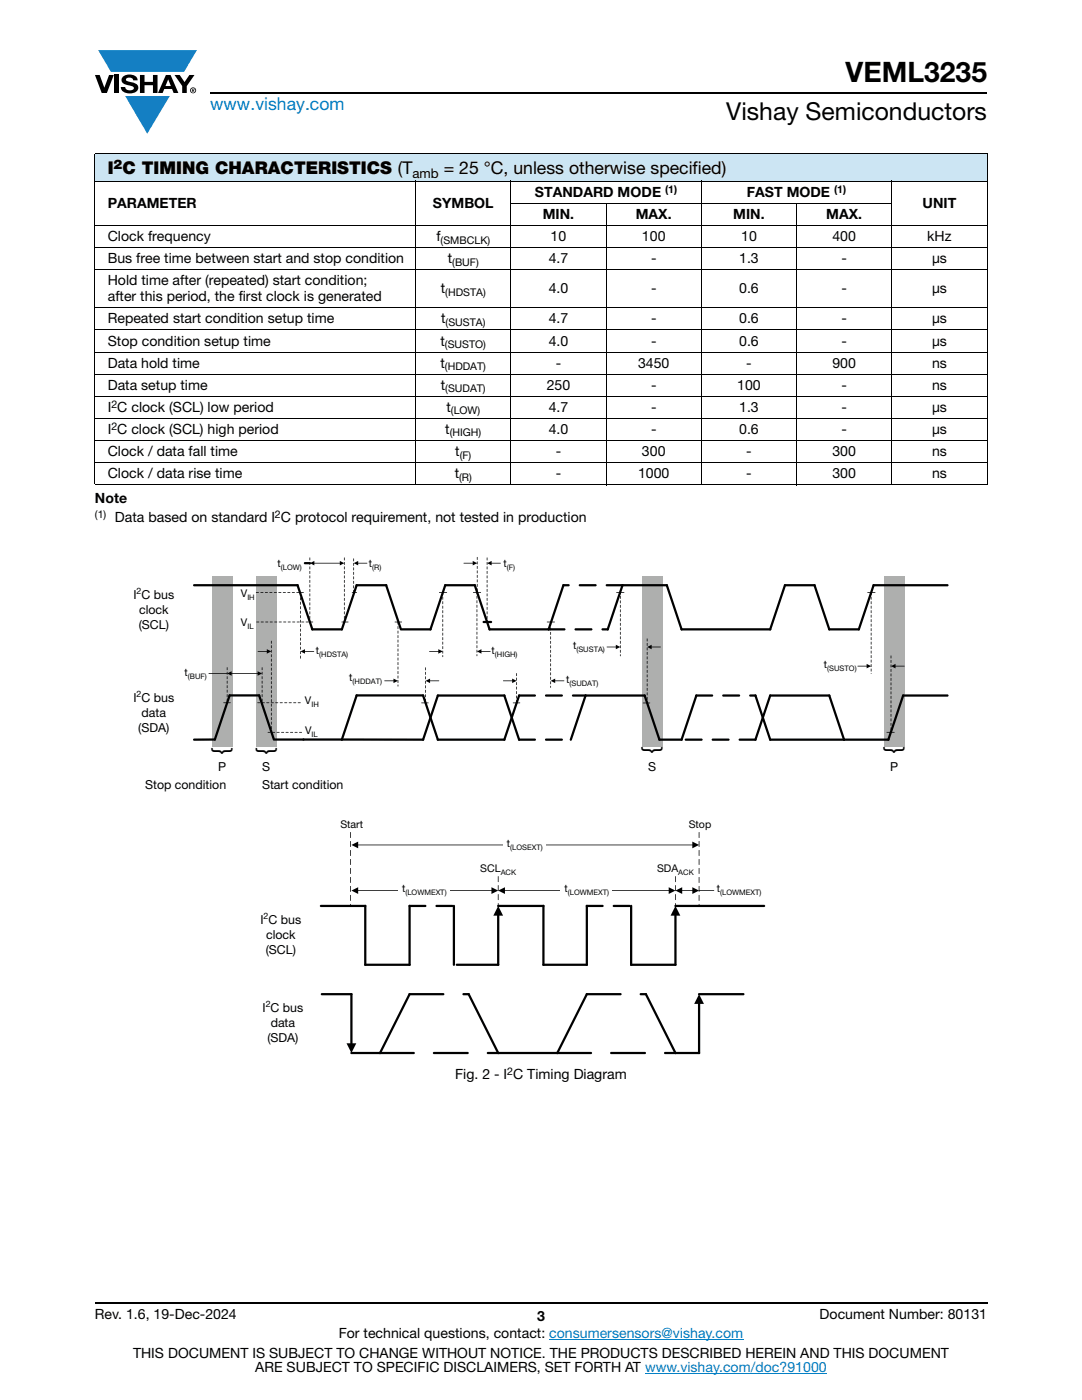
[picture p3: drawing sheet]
<svg xmlns="http://www.w3.org/2000/svg" width="216mm" height="279mm" viewBox="0 0 216 279" stroke-linecap="round" stroke-linejoin="round" font-family="sans-serif">
<g fill="#147fc3">
<path d="M19.6 10h19.7l-2.6 4.3h-1.1h-13.5z"/>
<path d="M25 19.2h8.9l-4.5 7.5z"/>
</g>
<g fill="#000">
<path d="M18.9 15h1l.9 2.5 1-2.5h.9l-1.4 3.6h-1zM22.9 15h.9v3.6h-.9zM24.6 15.3a2.1 2.1 0 0 1 2.8 .3l.1 .4h-.9a.79 .79 0 0 0-.7-.5 .79 .79 0 0 0-.8 .4l.3 .3 1 .2a1.08 1.08 0 0 1 1.2 1 1.08 1.08 0 0 1-1.1 1.2 1.73 1.73 0 0 1-2.4-1.2h.9a.96 .96 0 0 0 .8 .6 .96 .96 0 0 0 .9-.4 1.31 1.31 0 0 0-1.2-.6 1.03 1.03 0 0 1-1.1-.6 1.03 1.03 0 0 1 .2-1.1zM27.9 15h.9v1.3h1.7v-1.3h.9v3.6h-.9v-1.6h-1.7v1.6h-.9zM34.8 15h1.1l.9 1.4 1-1.4h1l-1.5 2.2v1.4h-.9v-1.4z"/>
<path d="M33.6 15.9l.5 1.3h-1.1zM33.1 15l-1.6 3.6h1l.3-.8h1.5l.3 .8h1l-1.6-3.6z"/>
<path d="M38.4 17.8h.2v.2h-.2zM38.3 17.7v.7h.1v-.3l.4 .3-.2-.3 .2-.2-.1-.2z"/>
<path d="M38.1 18a.46 .46 0 0 1 .9 0 .46 .46 0 0 1-.9 0zM37.9 18a.6 .6 0 0 0 1.2 0 .6 .6 0 0 0-1.2 0z"/>
</g>
<path d="M42 18.6h155M18.9 260h178.1" fill="none" stroke="#000" stroke-width=".36"/>
<path d="M109.6 267.3h38.7M128.7 274h36.3" fill="none" stroke="#007ec4" stroke-width=".2"/>
<path d="M18.9 30.7h178.1v5.5h-178.1z" fill="#cce5f3"/>
<g fill="none" stroke="#000" stroke-width=".2">
<path d="M18.9 30.7h178.1M18.9 36.2h178.1M18.9 30.8v65.8M83 36.1v60.7M102 36.1v60.7M140 36.1v60.7M177.9 36.1v60.7M197 30.8v65.8M18.9 45h178.1M18.9 49.4h178.1M18.9 53.8h178.1M101.9 40.6h76.1"/>
<path d="M120.9 40.5v56.3M159 40.5v56.3M18.9 61.4h178.1M18.9 65.8h178.1M18.9 70.3h178.1M18.9 74.7h178.1M18.9 79.1h178.1M18.9 83.5h178.1M18.9 87.9h178.1M18.9 92.3h178.1M18.9 96.7h178.1"/>
</g>
<g fill="#aeafae">
<path d="M176.4 115h4.1v34.1h-4.1z"/>
<path d="M128 115h4.2v34.1h-4.2z"/>
<path d="M51.1 115h4.1v34.1h-4.1z"/>
<path d="M42.3 115h4.1v34.1h-4.1z"/>
</g>
<g fill="#000">
<path d="M38.6 116.6h20.8l.2 .2-.2 .2h-20.7l-.2-.2zM59.2 116.7l.3-.1 .1 .1 2.9 8.8-.1 .3-.3-.1zM60.7 112.2h1.1l.3 .2-.3 .2h-1h-.1zM61.8 112.4l.9-.5v.9zM62.6 112.3l5.4 .1-5.4 .1zM67.8 111.9l.9 .5-.9 .4zM70.2 118.2l1 .1h-.9zM70.6 112.4l.9-.5v.9zM71 116.6h6.1l.2 .2-.2 .2h-5.9l-.3-.2zM71.3 112.3l2 .1-1.9 .1zM76.9 116.7l.3-.1 .1 .1 2.9 8.7h5.7l.2 .2v.2h-6.2zM87.6 118.2l1.6 .1h-1.5z"/>
<path d="M88.7 116.6h6l.3 .2-.3 .2h-5.9l-.2-.2zM92.5 112.3l2 .1-1.9 .1zM94.3 111.9l.9 .5-.9 .4zM94.4 118.2h1.6l-1.6 .1zM94.5 116.7l.3-.1 .2 .1 2.9 8.8-.1 .3-.3-.1zM97.2 112.4l.9-.5v.9zM97.9 112.3l2 .1-1.9 .1zM112.3 116.6h.2l.1 .3-2.9 8.8-.3 .1-.1-.3zM123 118.2l1.6 .1h-1.6zM124.1 116.6h9l.2 .2-.2 .2h-8.9l-.2-.2zM132.9 116.7l.3-.1 .1 .1 2.9 8.8-.1 .3-.3-.1zM156.5 116.6h6l.3 .2-.3 .2h-5.9l-.2-.2z"/>
<path d="M162.3 116.7l.3-.1 .1 .1 3 8.8-.2 .3-.2-.1zM173.1 118.2l1.6 .1h-1.6zM174.2 116.6h14.9l.2 .2-.2 .2h-14.8l-.2-.2zM41.6 134.4h3.8l-3.7 .1zM45.3 134.4l.9-.4v.9zM45.7 138.6h6l.2 .2-.2 .2h-5.9l-.1-.1zM46.1 134.4h5.5l-5.5 .1zM51.4 134l.9 .4-.9 .5zM51.4 130h2l-1.9 .1zM51.5 138.7l.3-.1 .1 .1 2.9 8.7h5.8h.1v.3l-6.2 .1zM53.2 129.6l.9 .4-.9 .5zM60 130l.9-.4v.9z"/>
<path d="M60.7 130h2l-2 .1zM62.2 125.4h6l.2 .2-.2 .2h-5.9h-.1zM68.2 124.1h1.3l-1.3 .1zM71.1 116.6l.3 .1v.2l-3 8.8-.3 .1-.1-.3zM71 138.6h13.4l.2 .2-.2 .2h-13.2l-.3-.2zM76.7 135.8l2 .1h-1.9zM78.5 135.4l.9 .5-.9 .4zM78.8 124.1h1.4l-1.4 .1zM84.2 138.7l.3-.1 .1 .1 3 8.8-.2 .3-.2-.1zM84.9 135.9l.9-.5v.9zM85.6 135.8l2 .1h-1.9zM85.6 130h2l-1.9 .1z"/>
<path d="M88.7 116.6l.3 .1 .1 .2-3 8.8-.3 .1-.1-.3zM87.2 138.7l13.4-.1 .3 .2-.3 .2h-13.2l-.3-.2zM87.5 129.6l.9 .4-.9 .5zM95.2 130l.9-.4v.9zM95.9 130h2l-1.9 .1zM96.4 124l1.6-.1 .2 .2-.2 .3h-1.5l-.2-.3zM97.5 125.4h12l.2 .2-.2 .2h-11.8h-.2zM100.4 138.7l.3-.1 .1 .1 3 8.8-.1 .3-.3-.1zM100.4 135.8l2 .1h-2zM102.2 135.4l.9 .5-.9 .4zM109.1 124.1h1.6l-1.5 .1zM109.9 135.9l.9-.5v.9z"/>
<path d="M110.6 135.8l2 .1h-1.9zM116.7 138.7l11.9-.1 .3 .2-.3 .2h-11.8l-.2-.2zM121.1 129.1h2l-2 .1zM124.1 116.6l.3 .1v.2l-2.9 8.8-.3 .1-.1-.3zM122.9 128.7l.9 .4-.9 .5zM128.4 138.7l.3-.1 .1 .1 3 8.8-.1 .3-.3-.1zM129.1 129.1l.9-.4v.9zM129.9 129.1h2l-2 .1zM135.8 125.4h17.9l.2 .2-.2 .2h-17.7l-.2-.2zM153.5 138.7l12-.1 .2 .2-.2 .2h-11.8l-.2-.2zM156.5 116.6l.3 .1v.2l-2.9 8.8-.3 .1-.1-.3zM165.3 138.7l.3-.1 .1 .1 2.9 8.8-.1 .3-.3-.1z"/>
<path d="M165.3 125.4h6.1l.2 .2-.2 .2h-5.9l-.3-.2zM171.1 132.9h2l-1.9 .1zM174.2 116.6l.3 .1v.2l-2.9 8.8-.3 .1-.1-.3zM172.9 132.5l.9 .4-.9 .5zM177.8 132.9l.9-.4v.9zM178.5 132.9h2l-1.9 .1zM180.1 138.7l9-.1 .2 .2-.2 .2h-8.9l-.2-.2zM38.6 147.5l4.3-.1 .2 .2-.2 .2h-4.2h-.1zM45.7 138.6h.2l.1 .3-2.9 8.8-.3 .1-.1-.3zM44.6 140.2l1.4 .1h-1.4zM60.4 147.4h7.8l.2 .2-.2 .2h-7.6l-.2-.1zM68.1 147.4h16.3l.2 .2-.2 .2h-16.2l-.2-.2z"/>
<path d="M71.1 138.6l.3 .1v.2l-3 8.8-.3 .1-.1-.3zM84.1 140.2l1.4 .1-1.4 .1zM87.3 138.6h.1l.2 .3-3 8.8-.2 .1-.2-.3zM87.2 147.5l13.4-.1 .3 .2-.3 .2h-13.2l-.3-.2zM103.5 138.6h.2l.1 .3-3 8.8-.2 .1-.2-.3zM102.3 140.2l1.5 .1-1.4 .1zM116.7 138.6h.2l.2 .3-3 8.8-.3 .1-.1-.3zM128.3 140.2l1.4 .1-1.4 .1zM131.4 147.5l4.6-.1 .2 .2-.2 .2h-4.4l-.2-.2zM138.8 138.6h.2l.2 .3-3 8.8-.3 .1-.1-.3zM153.6 138.6l.3 .1v.2l-2.9 8.8-.3 .1-.2-.3zM153.5 147.5l14.9-.1 .2 .2-.2 .2h-14.7l-.2-.2z"/>
<path d="M150.5 138.7l.2-.1 .3 .1 2.9 8.8-.1 .3-.3-.1zM168.3 147.5l9-.1 .2 .2-.2 .2h-8.9l-.2-.2zM176.9 146.1h1.6l-1.5 .1zM180.1 138.6h.2l.1 .3-2.9 8.8-.3 .1-.1-.3zM70.1 168.6l1.4-.6v1.3zM71.2 168.6h67.2l-67.1 .1zM138.1 168l1.4 .6-1.4 .7zM64.1 198.3l6-.1 .2 .2-.2 .2h-5.9h-.1zM70 198.3l.1-.1 .2 .2v10.1l-.2 .2-.2-.2zM81.5 198.3l.3-.1 .1 .3-5.9 11.8-.3 .1-.1-.3zM81.6 180.6h.3l.1 .2v11.7l-.3 .3-.2-.3zM90.4 180.6h.3l.1 .2v11.7l-.2 .3-.3-.3z"/>
<path d="M91 192.4l8.4-.1 .2 .2-.2 .3h-8.2l-.2-.1zM93.4 198.2l.3 .1 5.9 11.8-.1 .3-.3-.1-5.9-11.8zM99.4 180.8l1 1.9h-2zM99.3 180.6h9.1l.3 .2-.3 .2h-9l-.2-.2zM99.3 182.3h.1l.2 .2v10l-.2 .3-.2-.3zM108.3 180.6h.3l.1 .2v11.7l-.3 .3-.2-.3zM108.3 192.4l8.8-.1 .2 .2-.2 .3h-8.7l-.1-.1zM116.9 180.6h.4v.2v11.7l-.2 .3-.2-.3zM125.8 180.6h.3l.1 .2v11.7l-.3 .3-.2-.3zM125.8 192.4l9-.1 .2 .2-.2 .3h-8.9l-.2-.3zM128.8 198.2l.3 .1 5.9 11.8-.1 .3-.3-.1-5.9-11.8zM134.8 180.8l1 1.9h-2z"/>
<path d="M134.6 180.6h17.9l.2 .2-.2 .2h-17.7h-.2zM134.6 182.3h.2l.2 .2v10l-.2 .3-.2-.3zM139.3 198.3l9-.1 .3 .2-.3 .2h-8.8h-.2zM69.1 208.2h2l-1 2zM70 210l5.8-.1 .3 .3-.3 .2h-5.7l-.2-.2zM99.3 210l11.9-.1 .2 .3-.2 .2h-11.8l-.2-.2zM116.9 198.3l.3-.1 .1 .3-5.9 11.8-.3 .1-.1-.3zM134.6 210l4.9-.1 .2 .3-.2 .2h-4.7l-.2-.1zM139.5 198.4l1 1.9h-2zM139.3 200l.2-.1 .2 .2v10.1l-.2 .2-.2-.2z"/>
<path d="M59.9 118.3l.1 .6v-.5zM59.9 119.2l.1 .6v-.5zM59.9 120.1l.1 .6v-.5zM59.9 121l.1 .6v-.5zM59.9 121.9l.1 .6v-.5zM59.9 122.8l.1 .6v-.5zM59.9 123.7l.1 .6v-.6zM59.9 124.6l.1 .6v-.6zM59.9 125.5l.1 .6v-.6zM59.9 126.4l.1 .6v-.6zM59.9 127.3l.1 .6v-.6zM59.9 128.2l.1 .6v-.6zM59.9 129.1l.1 .6v-.6zM59.9 130l.1 .5v-.5zM59.9 130.9l.1 .5v-.5z"/>
<path d="M60 118.2l.1 .1h.5zM59.2 118.2v.1h.5zM58.3 118.2v.1h.5zM57.4 118.2v.1h.5zM56.5 118.2v.1h.5zM55.6 118.2v.1h.5zM54.7 118.2v.1h.5zM53.8 118.2v.1h.6zM52.9 118.2v.1h.6zM52 118.2v.1h.6zM51.1 118.2v.1h.6z"/>
<path d="M61.8 111.3v.5l.1-.5zM61.8 112.2v.5l.1-.5zM61.8 113.1v.5l.1-.5zM61.8 114v.5l.1-.5zM61.8 114.9v.5l.1-.5zM61.8 115.8v.5l.1-.5zM61.8 116.7v.5l.1-.5zM61.8 117.5v.6l.1-.5zM61.8 118.4v.6l.1-.5zM61.8 119.3v.6l.1-.5zM61.8 120.2v.6l.1-.5zM61.8 121.1v.6l.1-.5zM61.8 122v.6l.1-.5zM61.8 122.9v.6l.1-.5zM61.8 123.8v.4l.1-.3z"/>
<path d="M68.7 111.3v.5l.1-.5zM68.7 112.2v.5l.1-.5zM68.7 113.1v.5l.1-.5zM68.7 114v.5l.1-.5zM68.7 114.9v.5l.1-.5zM68.7 115.8v.5l.1-.5zM68.7 116.7v.5l.1-.5zM68.7 117.5v.6l.1-.5zM68.7 118.4v.6l.1-.5zM68.7 119.3v.6l.1-.5zM68.7 120.2v.6l.1-.5zM68.7 121.1v.6l.1-.5zM68.7 122v.6l.1-.5zM68.7 122.9v.6l.1-.5zM68.7 123.8v.4l.1-.3z"/>
<path d="M70.5 111.5l.1 .5v-.5zM70.5 112.4l.1 .5v-.5zM70.5 113.3l.1 .5v-.5zM70.5 114.1l.1 .6v-.5zM70.5 115l.1 .6v-.5zM70.5 115.9l.1 .6v-.5zM70.5 116.8l.1 .6v-.5zM70.5 117.7l.1 .6v-.5z"/>
<path d="M88.3 118.2l.1 .6v-.5zM88.3 119.1l.1 .6v-.5zM88.3 120l.1 .6v-.5zM88.3 120.9l.1 .6v-.5zM88.3 121.8l.1 .6v-.5zM88.3 122.7l.1 .6v-.6zM88.3 123.6l.1 .6v-.6zM88.3 124.5l.1 .6v-.6zM88.3 125.4l.1 .6v-.6zM88.3 126.3l.1 .6v-.6zM88.3 127.2l.1 .6v-.6zM88.3 128.1l.1 .5v-.5zM88.3 129l.1 .5v-.5zM88.3 129.9l.1 .5v-.5zM88.3 130.8l.1 .3v-.3z"/>
<path d="M95.1 118l.1 .6v-.5zM95.1 118.9l.1 .6v-.5zM95.1 119.8l.1 .6v-.5zM95.1 120.7l.1 .6v-.5zM95.1 121.6l.1 .6v-.5zM95.1 122.5l.1 .6v-.5zM95.1 123.4l.1 .6v-.5zM95.1 124.3l.1 .6v-.5zM95.1 125.2l.1 .6v-.5zM95.1 126.1l.1 .6v-.6zM95.1 127l.1 .6v-.6zM95.1 127.9l.1 .6v-.6zM95.1 128.8l.1 .6v-.6zM95.1 129.7l.1 .6v-.6zM95.1 130.6l.1 .4v-.4z"/>
<path d="M95.2 111.2v.5l.1-.5zM95.2 112.1v.5l.1-.5zM95.2 113v.5l.1-.5zM95.2 113.9v.5l.1-.5zM95.2 114.8v.5l.1-.5zM95.2 115.6v.6l.1-.5zM95.2 116.5v.6l.1-.5zM95.2 117.4v.6l.1-.5z"/>
<path d="M97.1 111.3l.1 .5 .1-.5zM97.1 112.2l.1 .5 .1-.5zM97.1 113.1l.1 .5 .1-.5zM97.1 114l.1 .5 .1-.5zM97.1 114.9l.1 .5 .1-.5zM97.1 115.8l.1 .5 .1-.5zM97.1 116.7l.1 .5 .1-.5zM97.1 117.5l.1 .6 .1-.5zM97.1 118.4l.1 .6 .1-.5zM97.1 119.3l.1 .6 .1-.5zM97.1 120.2l.1 .6 .1-.5zM97.1 121.1l.1 .6 .1-.5zM97.1 122l.1 .6 .1-.5zM97.1 122.9l.1 .6 .1-.5zM97.1 123.8l.1 .4 .1-.3z"/>
<path d="M123.7 118l.1 .6 .1-.5zM123.7 118.9l.1 .6 .1-.5zM123.7 119.8l.1 .6 .1-.5zM123.7 120.7l.1 .6 .1-.5zM123.7 121.6l.1 .6 .1-.5zM123.7 122.5l.1 .6 .1-.5zM123.7 123.4l.1 .6 .1-.5zM123.7 124.3l.1 .6 .1-.5zM123.7 125.2l.1 .6 .1-.5zM123.7 126.1l.1 .6 .1-.5zM123.7 127l.1 .6 .1-.5zM123.7 127.9l.1 .6 .1-.5zM123.7 128.8l.1 .6 .1-.5zM123.7 129.7l.1 .6 .1-.5zM123.7 130.6l.1 .4 .1-.4z"/>
<path d="M120.9 116.6v.2l.2 .2h3.1l.2-.2-.2-.2zM115.5 116.6v.4h.2h3.1l.3-.2-.3-.2zM112.3 116.6l-.1 .2 .2 .2h1.1l.2-.2-.2-.2z"/>
<path d="M173.8 118.2v.6l.1-.5zM173.8 119.1v.6l.1-.5zM173.8 120v.6l.1-.5zM173.8 120.9v.6l.1-.5zM173.8 121.8v.6l.1-.5zM173.8 122.7v.6l.1-.6zM173.8 123.6v.6l.1-.6zM173.8 124.5v.6l.1-.6zM173.8 125.4v.6l.1-.6zM173.8 126.3v.6l.1-.6zM173.8 127.2v.6l.1-.6zM173.8 128.1v.5l.1-.5zM173.8 129v.5l.1-.5zM173.8 129.9v.5l.1-.5zM173.8 130.8v.5l.1-.5zM173.8 131.7v.5l.1-.5zM173.8 132.6v.5l.1-.5zM173.8 133.5v.5l.1-.5zM173.7 134.4a.1 .1 0 0 0 .2 0 .1 .1 0 0 0-.2 0z"/>
<path d="M45.3 133.2v.6l.1-.6zM45.3 134.1v.6l.1-.6zM45.3 135v.5l.1-.5zM45.3 135.9v.5l.1-.5zM45.3 136.8v.5l.1-.5zM45.3 137.7v.5l.1-.5zM45.3 138.6v.5l.1-.5zM45.3 139.5v.5l.1-.5z"/>
<path d="M52.2 133.2l.1 .6 .1-.6zM52.2 134.1l.1 .6 .1-.6zM52.2 135l.1 .5 .1-.5zM52.2 135.9l.1 .5 .1-.5zM52.2 136.8l.1 .5 .1-.5zM52.2 137.7l.1 .5 .1-.5zM52.2 138.6l.1 .5 .1-.5zM52.2 139.5l.1 .5 .1-.5z"/>
<path d="M54.1 127.9v.6l.1-.6zM54.1 128.8v.6l.1-.6zM54.1 129.7v.6l.1-.6zM54.1 130.6v.6l.1-.6zM54.1 131.5v.6l.1-.6zM54.1 132.4v.6l.1-.6zM54.1 133.3v.6l.1-.6zM54.1 134.2v.5l.1-.5zM54.1 135.1v.5l.1-.5zM54.1 136v.5l.1-.5zM54.1 136.9v.5l.1-.5zM54.1 137.8v.5l.1-.5zM54.1 138.7v.5l.1-.5zM54.1 139.6v.5l.1-.5zM54.1 140.4v.6l.1-.5zM54.1 141.3v.6l.1-.5zM54.1 142.2v.6l.1-.5zM54.1 143.1v.6l.1-.5zM54.1 144v.6l.1-.5zM54.1 144.9v.6l.1-.5zM54.1 145.8v.3l.1-.2z"/>
<path d="M61.9 124.1l.1 .1 .5-.1zM61 124.1l.1 .1 .5-.1zM60.1 124.1l.1 .1 .5-.1zM59.2 124.1l.1 .1 .5-.1zM58.3 124.1l.1 .1 .5-.1zM57.4 124.1l.1 .1 .5-.1zM56.5 124.1l.1 .1 .5-.1zM55.6 124.1l.1 .1 .5-.1zM54.7 124.1l.1 .1 .5-.1zM53.8 124.1l.1 .1 .5-.1zM53 124.1v.1l.5-.1zM52.1 124.1v.1l.5-.1zM51.2 124.1v.1l.5-.1z"/>
<path d="M79.4 124.1v.6l.1-.6zM79.4 125v.6l.1-.6zM79.4 125.9v.6l.1-.6zM79.4 126.8v.5l.1-.5zM79.4 127.7v.5l.1-.5zM79.4 128.6v.5l.1-.5zM79.4 129.5v.5l.1-.5zM79.4 130.4v.5l.1-.5zM79.4 131.3v.5l.1-.5zM79.4 132.2v.5l.1-.5zM79.4 133v.6l.1-.5zM79.4 133.9v.6l.1-.5zM79.4 134.8v.6l.1-.5zM79.4 135.7v.6l.1-.5zM79.4 136.6v.4l.1-.3z"/>
<path d="M84.9 133.2v.6l.1-.5zM84.9 134.1v.6l.1-.5zM84.9 135v.6l.1-.5zM84.9 135.9v.6l.1-.6zM84.9 136.8v.6l.1-.6zM84.9 137.7v.6l.1-.6zM84.9 138.6v.6l.1-.6zM84.9 139.5v.6l.1-.6z"/>
<path d="M103 134.4l.1 .5 .1-.5zM103 135.3l.1 .5 .1-.5zM103 136.1l.1 .6 .1-.5zM103 137l.1 .6 .1-.5zM103 137.9l.1 .6 .1-.5zM103 138.8l.1 .6 .1-.5zM103 139.7l.1 .6 .1-.5z"/>
<path d="M103.4 138.7v.1l.2 .2h3.1l.2-.2-.2-.2zM108.8 138.7l-.1 .1 .3 .2h3.1l.2-.2-.2-.2zM114.2 138.7l-.1 .1 .2 .2h2.5l.3-.2-.3-.2z"/>
<path d="M109.3 125.4v.4h.2h3.1l.2-.2-.2-.2zM114.7 125.4v.4h.2h3.1l.2-.2-.2-.2zM120.1 125.4l-.1 .2 .2 .2h1.1l.2-.2-.2-.2z"/>
<path d="M109.8 124.3l.1 .6 .1-.5zM109.8 125.2l.1 .6 .1-.5zM109.8 126.1l.1 .6 .1-.5zM109.8 127l.1 .6 .1-.5zM109.8 127.9l.1 .6 .1-.5zM109.8 128.8l.1 .6 .1-.5zM109.8 129.7l.1 .6 .1-.5zM109.8 130.6l.1 .6 .1-.5zM109.8 131.5l.1 .6 .1-.5zM109.8 132.4l.1 .6 .1-.5zM109.8 133.3l.1 .6 .1-.5zM109.8 134.2l.1 .6 .1-.5zM109.8 135.1l.1 .6 .1-.6zM109.8 136l.1 .6 .1-.6zM109.8 136.9l.1 .4 .1-.4z"/>
<path d="M129.1 127.4v.6l.1-.5zM129.1 128.3v.6l.1-.5zM129.1 129.2v.6l.1-.5zM129.1 130.1v.6l.1-.5zM129.1 131v.6l.1-.5zM129.1 131.9v.6l.1-.5zM129.1 132.8v.6l.1-.5zM129.1 133.7v.6l.1-.5zM129.1 134.6v.6l.1-.5zM129.1 135.5v.6l.1-.5zM129.1 136.4v.6l.1-.5zM129.1 137.3v.6l.1-.5zM129.1 138.2v.6l.1-.6zM129.1 139.1v.6l.1-.6zM129.1 140v.4l.1-.4z"/>
<path d="M138.8 138.7l-.1 .1 .2 .2h3.2l.2-.2-.2-.2zM144.2 138.7l-.1 .1 .2 .2h3.2l.2-.2-.2-.2zM149.5 138.7v.1l.2 .2h1l.3-.2-.3-.2z"/>
<path d="M177.7 130.8l.1 .6 .1-.5zM177.7 131.7l.1 .6 .1-.5zM177.7 132.6l.1 .6 .1-.5zM177.7 133.5l.1 .6 .1-.5zM177.7 134.4l.1 .6 .1-.5zM177.7 135.3l.1 .6 .1-.5zM177.7 136.2l.1 .6 .1-.5zM177.7 137.1l.1 .6 .1-.5zM177.7 138l.1 .6 .1-.5zM177.7 138.9l.1 .6 .1-.5zM177.7 139.8l.1 .6 .1-.6zM177.7 140.7l.1 .6 .1-.6zM177.7 141.6l.1 .6 .1-.6zM177.7 142.5l.1 .6 .1-.6zM177.7 143.4l.1 .6 .1-.6zM177.7 144.3l.1 .6 .1-.6zM177.7 145.2l.1 .6 .1-.6zM177.7 146.1a.1 .1 0 0 0 .2 0 .1 .1 0 0 0-.2 0z"/>
<path d="M51.4 140.2v.1h.5zM52.3 140.2v.1h.5zM53.2 140.2v.1h.5zM54.1 140.2v.1h.5zM54.9 140.2l.1 .1h.5zM55.8 140.2l.1 .1h.5zM56.7 140.2l.1 .1h.5zM57.6 140.2l.1 .1h.5zM58.5 140.2l.1 .1h.5zM59.4 140.2l.1 .1h.5z"/>
<path d="M53.4 146.1l.1 .1 .5-.1zM54.3 146.1l.1 .1 .5-.1zM55.2 146.1l.1 .1 .5-.1zM56.1 146.1l.1 .1 .5-.1zM57 146.1l.1 .1 .5-.1zM57.9 146.1l.1 .1 .5-.1zM58.8 146.1l.1 .1 .5-.1zM59.7 146.1l.1 .1 .5-.1z"/>
<path d="M103.4 147.5v.1l.2 .2h3.1l.2-.2-.2-.2zM108.8 147.5l-.1 .1 .3 .2h3.1l.2-.2-.2-.2z"/>
<path d="M147.4 147.5v.1l.2 .2h3.1l.3-.2-.3-.2zM142.1 147.5l-.1 .1 .2 .2h3.2l.2-.2-.2-.2zM136.7 147.5l-.1 .1 .2 .2h3.2l.2-.2-.2-.2z"/>
<path d="M69.9 166.1v1.1l.1-1.1zM69.9 167.9v1.1l.1-1.1zM69.9 169.7v1.1l.1-1.1zM69.9 171.4v1.2l.1-1.1zM69.9 173.2v1.2l.1-1.1zM69.9 175v1.2l.1-1.1zM69.9 176.8v1.2l.1-1.1zM69.9 178.6v1.2l.1-1.1zM69.9 180.4v.5l.1-.4z"/>
<path d="M139.4 166.1l.1 1.1 .1-1.1zM139.4 167.9l.1 1.1 .1-1.1zM139.4 169.7l.1 1.1 .1-1.1zM139.4 171.4l.1 1.2 .1-1.1zM139.4 173.2l.1 1.2 .1-1.1zM139.4 175l.1 1.2 .1-1.1zM139.4 176.8l.1 1.2 .1-1.1zM139.4 178.6l.1 1.2 .1-1.1zM139.4 180.4l.1 .5 .1-.4z"/>
<path d="M81.6 180.6v.4h.1h3.2l.2-.2-.2-.2zM86.9 180.6v.2l.2 .2h3.1l.3-.2-.3-.2z"/>
<path d="M81.6 198.3v.3h.1h6.8l.2-.2-.2-.2zM92.3 198.3v.1l.2 .2h1l.2-.2-.2-.2z"/>
<path d="M116.9 180.6v.4h.2h3.1l.3-.2-.3-.2zM122.3 180.6l-.1 .2 .3 .2h3.1l.2-.2-.2-.2z"/>
<path d="M116.9 198.3v.3h.2h6.7l.2-.2-.2-.2zM127.7 198.3l-.1 .1 .3 .2h1l.2-.2-.2-.2z"/>
<path d="M75.7 210v.3l.1 .1h6.8l.2-.2-.2-.3zM86.4 210v.2l.2 .2h6.7l.2-.2-.2-.3zM97.2 210v.3l.1 .1h2.1l.2-.2-.2-.3z"/>
<path d="M111 210v.3l.2 .1h6.7l.2-.2-.2-.3zM121.8 210l-.1 .2 .3 .2h6.7l.2-.2-.2-.3zM132.6 210v.3l.1 .1h2.1l.2-.2-.2-.3z"/>
</g>
<path d="M100.5 166.9h8.5v3.5h-8.5z" fill="#fff"/>
<g fill="#000">
<path d="M99.4 177.7l1.4-.6v1.3zM100.5 177.7h33.2l-33.1 .1zM133.4 177.1l1.4 .6-1.4 .7zM134.8 177.7l1.3-.6v1.3zM135.9 177.7h2.5l-2.4 .1zM138.1 177.1l1.4 .6-1.4 .7z"/>
<path d="M99.4 174.9v1.1l.1-1.1zM99.4 176.7v1.1l.1-1.1zM99.4 178.5v1.1l.1-1.1zM99.4 180.3v.6l.1-.6z"/>
<path d="M134.7 174.9l.1 1.1 .1-1.1zM134.7 176.7l.1 1.1 .1-1.1zM134.7 178.5l.1 1.1 .1-1.1zM134.7 180.3l.1 .6 .1-.6z"/>
</g>
<path d="M111.9 176h10.3v3.5h-10.3z" fill="#fff"/>
<path d="M70.1 177.7l1.4-.6v1.3zM71.2 177.7h27.1l-27 .1zM98.1 177.1l1.3 .6-1.3 .7z" fill="#000"/>
<path d="M79.5 176h10.4v3.5h-10.4z" fill="#fff"/>
<path d="M139.4 177.7h3.1l-3 .1zM63.9 180.6h9l.2 .2-.2 .2h-8.9l-.2-.2zM72.7 180.6h.3l.1 .2v11.7l-.2 .3-.2-.3zM72.7 192.4l9-.1 .2 .2-.2 .3h-8.8l-.2-.1z" fill="#000"/>
<text font-size="5.6" x="168.7" y="16.4">VEML3235</text>
<text font-size="4.9" x="144.9" y="24">Vishay Semiconductors</text>
<g font-size="4.6">
<text x="45.5" y="150.6" transform="rotate(-90 45.5 150.6)">{</text>
<text x="54.4" y="150.6" transform="rotate(-90 54.4 150.6)">{</text>
<text x="131.3" y="150.5" transform="rotate(-90 131.3 150.5)">{</text>
<text x="179.6" y="150.5" transform="rotate(-90 179.6 150.5)">{</text>
</g>
<text font-size="3.5" fill="#007ec4" x="42" y="21.9">www.vishay.com</text>
<g font-size="3.5">
<text x="21.5" y="34.8">I C TIMING CHARACTERISTICS (T</text>
<text x="88.5" y="34.8">= 25 °C, unless otherwise specified)</text>
</g>
<g font-size="2.8">
<text x="21.5" y="41.5">PARAMETER</text>
<text x="86.4" y="41.5">SYMBOL</text>
<text x="106.7" y="39.3">STANDARD MODE</text>
<text x="149" y="39.3">FAST MODE</text>
<text x="184.1" y="41.5">UNIT</text>
<text x="108.3" y="43.7">MIN.</text>
<text x="126.9" y="43.7">MAX.</text>
<text x="146.3" y="43.7">MIN.</text>
<text x="164.9" y="43.7">MAX.</text>
<text x="21.5" y="48.1">Clock frequency</text>
<text x="21.5" y="52.6">Bus free time between start and stop condition</text>
<text x="87.1" y="48.1">f</text>
<text x="89.4" y="52.6">t</text>
<text x="109.5" y="52.6">4.7</text>
<text x="109.9" y="48.1">10</text>
<text x="128.1" y="48.1">100</text>
<text x="129.9" y="52.6">-</text>
<text x="147.5" y="52.6">1.3</text>
<text x="147.9" y="48.1">10</text>
<text x="166.1" y="48.1">400</text>
<text x="167.9" y="52.6">-</text>
<text x="185" y="48.1">kHz</text>
<text x="186" y="52.6">μs</text>
<text x="21.5" y="57">Hold time after (repeated) start condition;</text>
<text x="88" y="58.5">t</text>
<text x="109.5" y="58.5">4.0</text>
<text x="129.9" y="58.5">-</text>
<text x="147.5" y="58.5">0.6</text>
<text x="167.9" y="58.5">-</text>
<text x="186" y="58.5">μs</text>
<text x="21.5" y="60.1">after this period, the first clock is generated</text>
<text x="21.5" y="64.5">Repeated start condition setup time</text>
<text x="88" y="64.5">t</text>
<text x="109.5" y="64.5">4.7</text>
<text x="129.9" y="64.5">-</text>
<text x="147.5" y="64.5">0.6</text>
<text x="167.9" y="64.5">-</text>
<text x="186" y="64.5">μs</text>
<text x="21.5" y="69">Stop condition setup time</text>
<text x="87.9" y="69">t</text>
<text x="109.5" y="69">4.0</text>
<text x="129.9" y="69">-</text>
<text x="147.5" y="69">0.6</text>
<text x="167.9" y="69">-</text>
<text x="186" y="69">μs</text>
<text x="21.5" y="73.4">Data hold time</text>
<text x="21.5" y="77.8">Data setup time</text>
<text x="87.9" y="73.4">t</text>
<text x="88" y="77.8">t</text>
<text x="109.1" y="77.8">250</text>
<text x="110.9" y="73.4">-</text>
<text x="127.3" y="73.4">3450</text>
<text x="129.9" y="77.8">-</text>
<text x="147.1" y="77.8">100</text>
<text x="148.9" y="73.4">-</text>
<text x="166.1" y="73.4">900</text>
<text x="167.9" y="77.8">-</text>
<text x="186" y="77.8">ns</text>
<text x="186" y="73.4">ns</text>
<text x="21.5" y="82.2">I C clock (SCL) low period</text>
<text x="89.1" y="82.2">t</text>
<text x="109.5" y="82.2">4.7</text>
<text x="129.9" y="82.2">-</text>
<text x="147.5" y="82.2">1.3</text>
<text x="167.9" y="82.2">-</text>
<text x="186" y="82.2">μs</text>
<text x="21.5" y="86.6">I C clock (SCL) high period</text>
<text x="88.9" y="86.6">t</text>
<text x="109.5" y="86.6">4.0</text>
<text x="129.9" y="86.6">-</text>
<text x="147.5" y="86.6">0.6</text>
<text x="167.9" y="86.6">-</text>
<text x="186" y="86.6">μs</text>
<text x="21.5" y="91">Clock / data fall time</text>
<text x="21.5" y="95.4">Clock / data rise time</text>
<text x="90.7" y="95.4">t</text>
<text x="90.8" y="91">t</text>
<text x="110.9" y="91">-</text>
<text x="110.9" y="95.4">-</text>
<text x="127.3" y="95.4">1000</text>
<text x="128.1" y="91">300</text>
<text x="148.9" y="91">-</text>
<text x="148.9" y="95.4">-</text>
<text x="166.1" y="91">300</text>
<text x="166.1" y="95.4">300</text>
<text x="186" y="91">ns</text>
<text x="186" y="95.4">ns</text>
<text x="18.9" y="100.4">Note</text>
<text x="22.9" y="104.2">Data based on standard I C protocol requirement, not tested in production</text>
<text x="90.8" y="215.4">Fig. 2 - I C Timing Diagram</text>
<text x="18.9" y="263.3">Rev. 1.6, 19-Dec-2024</text>
<text x="107.2" y="263.6">3</text>
<text x="163.6" y="263.3">Document Number: 80131</text>
<text x="67.6" y="267.1">For technical questions, contact: consumersensors@vishay.com</text>
<text x="26.5" y="271">THIS DOCUMENT IS SUBJECT TO CHANGE WITHOUT NOTICE. THE PRODUCTS DESCRIBED HEREIN AND THIS DOCUMENT</text>
<text x="50.9" y="273.8">ARE SUBJECT TO SPECIFIC DISCLAIMERS, SET FORTH AT www.vishay.com/doc?91000</text>
</g>
<g font-size="2.6">
<text x="22.7" y="33.8">2</text>
<text x="82.3" y="35.5">amb</text>
</g>
<g font-size="2.5">
<text x="26.6" y="119.6">I C bus</text>
<text x="27.7" y="125.5">(SCL)</text>
<text x="27.8" y="122.5">clock</text>
<text x="26.6" y="140.1">I C bus</text>
<text x="28.3" y="143.1">data</text>
<text x="27.6" y="146">(SDA)</text>
<text x="43.5" y="153.8">P</text>
<text x="52.3" y="153.8">S</text>
<text x="129.3" y="153.8">S</text>
<text x="177.6" y="153.8">P</text>
<text x="29" y="157.5">Stop condition</text>
<text x="52.3" y="157.5">Start condition</text>
<text x="52" y="184.4">I C bus</text>
<text x="53" y="190.4">(SCL)</text>
<text x="53.1" y="187.4">clock</text>
<text x="52.4" y="202">I C bus</text>
<text x="53.3" y="208">(SDA)</text>
<text x="54" y="205">data</text>
</g>
<g font-size="2.1">
<text x="132.7" y="38.5">(1)</text>
<text x="166.4" y="38.5">(1)</text>
<text x="87.9" y="48.6">(SMBCLK)</text>
<text x="90.3" y="53.1">(BUF)</text>
<text x="88.9" y="59.1">(HDSTA)</text>
<text x="88.9" y="65">(SUSTA)</text>
<text x="88.8" y="69.5">(SUSTO)</text>
<text x="88.8" y="73.9">(HDDAT)</text>
<text x="22.2" y="81.3">2</text>
<text x="88.9" y="78.3">(SUDAT)</text>
<text x="90" y="82.7">(LOW)</text>
<text x="22.2" y="85.7">2</text>
<text x="89.7" y="87.1">(HIGH)</text>
<text x="91.6" y="95.9">(R)</text>
<text x="91.7" y="91.5">(F)</text>
<text x="18.9" y="103.4">(1)</text>
<text x="54.9" y="103.4">2</text>
<text x="55.4" y="113.1">t</text>
<text x="73.6" y="113.1">t</text>
<text x="100.4" y="113.1">t</text>
<text x="48.1" y="119.1">V</text>
<text x="48.1" y="124.8">V</text>
<text x="63" y="130.5">t</text>
<text x="98.1" y="130.5">t</text>
<text x="114.3" y="129.4">t</text>
<text x="36.8" y="134.8">t</text>
<text x="69.7" y="135.9">t</text>
<text x="113" y="136.3">t</text>
<text x="164.4" y="133.3">t</text>
<text x="60.9" y="140.4">V</text>
<text x="60.9" y="146.4">V</text>
<text x="67.9" y="165.3">Start</text>
<text x="137.4" y="165.3">Stop</text>
<text x="101.1" y="169">t</text>
<text x="80.2" y="178.1">t</text>
<text x="95.8" y="174.1">SCL</text>
<text x="112.6" y="178.1">t</text>
<text x="131.1" y="174.1">SDA</text>
<text x="143" y="178.1">t</text>
<text x="101.2" y="214.6">2</text>
</g>
<g font-size="1.8">
<text x="27.3" y="118.5">2</text>
<text x="27.3" y="139.1">2</text>
<text x="52.6" y="183.4">2</text>
<text x="53" y="201">2</text>
</g>
<g font-size="1.5">
<text x="56" y="113.7">(LOW)</text>
<text x="74.3" y="113.7">(R)</text>
<text x="101.1" y="113.7">(F)</text>
<text x="49.4" y="119.7">IH</text>
<text x="49.4" y="125.4">IL</text>
<text x="63.7" y="131">(HDSTA)</text>
<text x="98.8" y="131.1">(HIGH)</text>
<text x="115" y="130">(SUSTA)</text>
<text x="37.5" y="135.4">(BUF)</text>
<text x="70.4" y="136.5">(HDDAT)</text>
<text x="113.6" y="136.9">(SUDAT)</text>
<text x="165.1" y="133.9">(SUSTO)</text>
<text x="62.1" y="141">IH</text>
<text x="62.2" y="147">IL</text>
<text x="101.8" y="169.6">(LOSEXT)</text>
<text x="80.9" y="178.7">(LOWMEXT)</text>
<text x="99.9" y="174.7">ACK</text>
<text x="113.3" y="178.7">(LOWMEXT)</text>
<text x="135.4" y="174.7">ACK</text>
<text x="143.7" y="178.7">(LOWMEXT)</text>
</g>
</svg>
